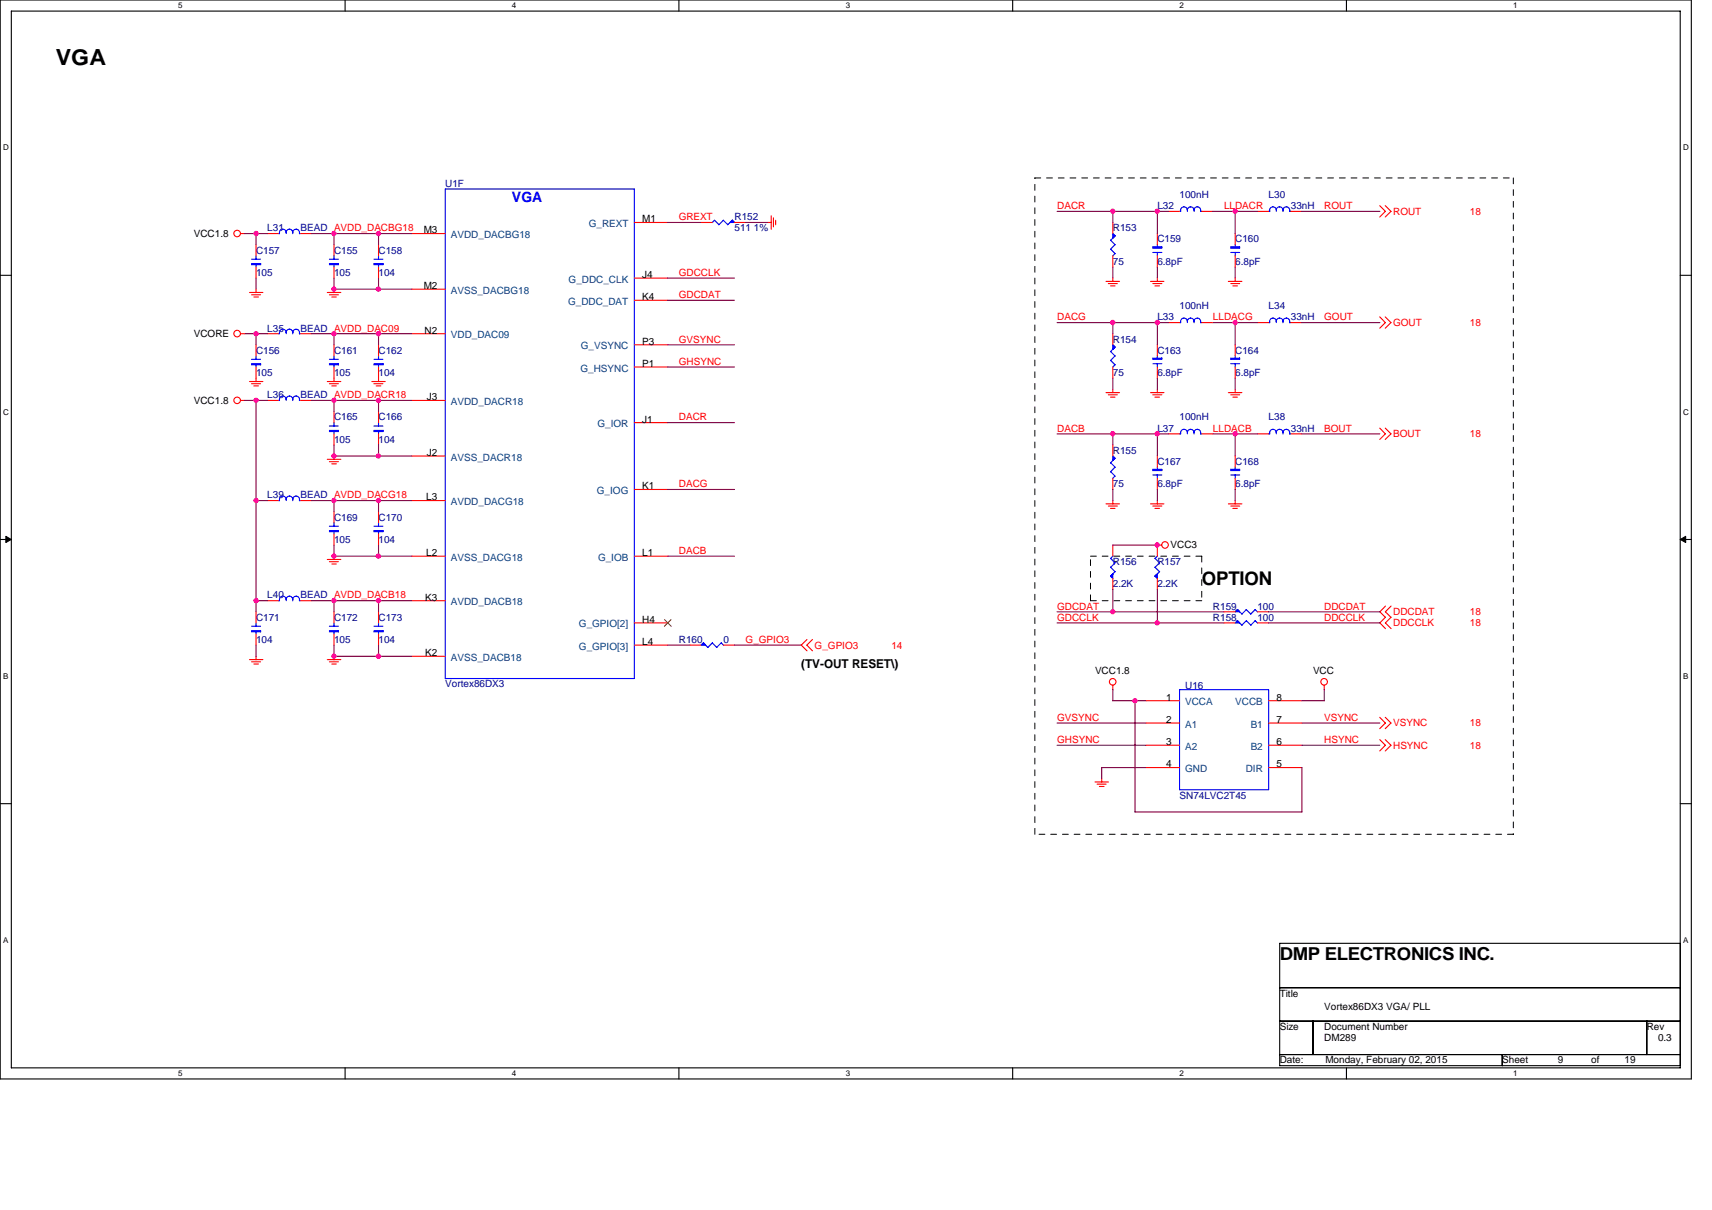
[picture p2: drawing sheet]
<svg xmlns="http://www.w3.org/2000/svg" width="297mm" height="210mm" viewBox="0 0 297 210" stroke-linecap="round" stroke-linejoin="round" font-family="sans-serif">
<path d="M0 0h293.5v187.2h-293.5zM2 1.9h289.5v183.4h-289.5z" fill="none" stroke="#000" stroke-width=".19"/>
<g fill="#fff">
<path d="M30.9 .2h.8v1.6h-.8z"/>
<path d="M30.9 185.5h.8v1.6h-.8z"/>
</g>
<path d="M59.9 0v1.9M59.9 185.3v1.9" fill="none" stroke="#000" stroke-width=".19"/>
<g fill="#fff">
<path d="M88.8 .2h.8v1.6h-.8z"/>
<path d="M88.8 185.5h.8v1.6h-.8z"/>
</g>
<path d="M117.8 0v1.9M117.8 185.3v1.9" fill="none" stroke="#000" stroke-width=".19"/>
<g fill="#fff">
<path d="M146.7 .2h.8v1.6h-.8z"/>
<path d="M146.7 185.5h.8v1.6h-.8z"/>
</g>
<path d="M175.7 0v1.9M175.7 185.3v1.9" fill="none" stroke="#000" stroke-width=".19"/>
<g fill="#fff">
<path d="M204.7 .2h.7v1.6h-.7z"/>
<path d="M204.7 185.5h.7v1.6h-.7z"/>
</g>
<path d="M233.6 0v1.9M233.6 185.3v1.9" fill="none" stroke="#000" stroke-width=".19"/>
<g fill="#fff">
<path d="M262.6 .2h.7v1.6h-.7z"/>
<path d="M262.6 185.5h.7v1.6h-.7z"/>
<path d="M.5 24.8h1v1.6h-1z"/>
<path d="M292 24.8h1v1.6h-1z"/>
<path d="M.5 70.7h1v1.5h-1z"/>
<path d="M292 70.7h1v1.5h-1z"/>
</g>
<path d="M0 47.8h2M291.5 47.8h2" fill="none" stroke="#000" stroke-width=".19"/>
<g fill="#fff">
<path d="M.5 116.5h.9v1.6h-.9z"/>
<path d="M292 116.5h.9v1.6h-.9z"/>
</g>
<path d="M0 93.6h2M291.5 93.6h2" fill="none" stroke="#000" stroke-width=".19"/>
<path d="M1 93.1l1 .5-1 .5zM291.5 93.6l1-.5v1z" fill="#000" stroke="#000" stroke-width=".17"/>
<g fill="#fff">
<path d="M.5 162.4h.9v1.5h-.9z"/>
<path d="M292 162.4h.9v1.5h-.9z"/>
</g>
<path d="M0 139.5h2M291.5 139.5h2M222 163.7h69.5v21.2h-69.5zM222 171.4h69.5M222 177.2h69.5M227.8 177.2v5.8M285.7 177.2v5.8M222 183h69.5M260.6 183v1.9" fill="none" stroke="#000" stroke-width=".19"/>
<path d="M179.6 30.9h83M262.6 30.9v113.9M189.2 96.5h19.3M208.5 96.5v7.7M189.2 104.2v-7.7M208.5 104.2h-19.3M179.6 144.8v-113.9M262.6 144.8h-83" fill="none" stroke="#000" stroke-width=".17" stroke-dasharray="1 1 1 1 1 1 1 1"/>
<g fill="none" stroke="#f00" stroke-width=".19">
<path d="M110.1 38.6h5.8M121.6 38.6h2M127.4 38.6h2M133.2 38.6h.6M133.8 37.4v2.4M134.2 37.8v1.6M134.6 38.2v.8M193.1 38.6v1.9M202.7 36.7h2M208.5 36.7h2M218.2 36.7h1.9M224 36.7h1.9"/>
<path d="M239.4 35.7l1 1-1 1M240.3 35.7l1 1-1 1M41.7 40.5h.8M41.7 57.9h.8M43.3 50.8h2.3M43.6 51.2h1.6M44 51.5h.8M44.4 42.5v1.9M44.4 46.3v2M44.4 50.2v.6M44.4 59.8v2M46.4 40.5h1.9"/>
<path d="M46.4 57.9h1.9M52.2 40.5h1.9M52.2 57.9h1.9M56.8 50.8h2.3M57.1 51.2h1.6M57.6 51.5h.8M58 42.5v1.9M58 46.3v2M58 50.2v.6M58 59.8v2M65.7 42.5v1.9M65.7 46.3v2"/>
<path d="M65.7 59.8v2M71.5 40.5h5.8M71.5 57.9h5.8M71.5 50.2h5.8M110.1 48.3h5.8M110.1 52.1h5.8M110.1 59.8h5.8M191.9 48.8h2.3M192.3 49.2h1.6M192.7 49.6h.8M193.1 44.4v1.9M193.1 48.3v.6"/>
<path d="M193.1 57.9v1.9M199.6 48.8h2.3M200 49.2h1.6M200.4 49.6h.8M200.8 40.5v2M200.8 44.4v1.9M200.8 48.3v.6M200.8 59.8v2M202.7 56h2M208.5 56h2M213.1 48.8h2.4M213.5 49.2h1.6"/>
<path d="M213.9 49.6h.8M214.3 40.5v2M214.3 44.4v1.9M214.3 48.3v.6M214.3 59.8v2M218.2 56h1.9M224 56h1.9M239.4 55l1 1-1 1M240.3 55l1 1-1 1M41.7 69.5h.8M43.3 66.2h2.3M43.6 66.6h1.6"/>
<path d="M44 67h.8M44.4 63.7v2.5M46.4 69.5h1.9M52.2 69.5h1.9M56.8 66.2h2.3M56.8 79.7h2.3M57.1 66.6h1.6M57.6 67h.8M58 63.7v2.5M58 71.4v1.9M58 75.3v1.9M58 79.1v.6"/>
<path d="M64.5 66.2h2.3M64.9 66.6h1.5M65.3 67h.8M65.7 63.7v2.5M65.7 71.4v1.9M65.7 75.3v1.9M71.5 69.5h5.8M71.5 79.1h5.8M110.1 63.7h5.8M110.1 73.3h5.8M191.9 68.1h2.3M192.3 68.5h1.6"/>
<path d="M192.7 68.9h.8M193.1 63.7v1.9M193.1 67.6v.6M193.1 77.2v1.9M199.6 68.1h2.3M200 68.5h1.6M200.4 68.9h.8M200.8 63.7v1.9M200.8 67.6v.6M200.8 79.1v2M202.7 75.3h2M208.5 75.3h2"/>
<path d="M213.1 68.1h2.4M213.5 68.5h1.6M213.9 68.9h.8M214.3 63.7v1.9M214.3 67.6v.6M214.3 79.1v2M218.2 75.3h1.9M224 75.3h1.9M239.4 74.3l1 1-1 1M240.3 74.3l1 1-1 1M46.4 86.9h1.9M52.2 86.9h1.9"/>
<path d="M56.8 97.1h2.3M57.1 80.1h1.6M57.1 97.5h1.6M57.6 80.5h.8M57.6 97.9h.8M58 88.8v1.9M58 92.6v2M58 96.5v.6M65.7 88.8v1.9M65.7 92.6v2M71.5 96.5h5.8M71.5 86.9h5.8"/>
<path d="M110.1 96.5h5.8M110.1 84.9h5.8M191.9 87.4h2.3M192.3 87.8h1.6M192.7 88.2h.8M193.1 83v1.9M193.1 86.9v.6M193.1 94.6v1.9M199.6 87.4h2.3M200 87.8h1.6M200.4 88.2h.8M200.8 83v1.9"/>
<path d="M200.8 86.9v.6M201.6 94.6h-.8v1.9M213.1 87.4h2.4M213.5 87.8h1.6M213.9 88.2h.8M214.3 83v1.9M214.3 86.9v.6M43.3 114.5h2.3M43.6 114.9h1.6M44 115.2h.8M44.4 106.2v1.9M44.4 110v2"/>
<path d="M44.4 113.9v.6M46.4 104.2h1.9M52.2 104.2h1.9M56.8 114.5h2.3M57.1 114.9h1.6M57.6 115.2h.8M58 106.2v1.9M58 110v2M58 113.9v.6M65.7 106.2v1.9M65.7 110v2M71.5 104.2h5.8"/>
<path d="M71.5 113.9h5.8M110.1 108.1h5.8M110.1 112h5.8M119.7 112h1.9M125.5 112h1.9M140 111l-1 1 1 .9M141 111l-1 1 1 .9M193.1 100.4v1.9M193.1 118.9v.8M200.8 100.4v1.9M212.4 108.1h1.9M212.4 106.2h1.9"/>
<path d="M218.2 108.1h1.9M218.2 106.2h1.9M229.8 118.9v.8M240.4 107.1l-1 1 1 1M240.4 105.2l-1 1 1 .9M241.4 107.1l-1 1 1 1M241.4 105.2l-1 1 1 .9M190 135.7h2.3M190.3 136.1h1.6M190.8 136.5h.8M191.2 135.1v.6M198.9 129.3h5.8"/>
<path d="M198.9 133.2h5.8M198.9 121.6h5.8M198.9 125.5h5.8M220.1 129.3h5.8M220.1 133.2h5.8M220.1 121.6h5.8M220.1 125.5h5.8M239.4 128.4l1 .9-1 1M239.4 124.5l1 1-1 .9M240.3 128.4l1 .9-1 1M240.3 124.5l1 1-1 .9"/>
<circle cx="41.1" cy="57.9" r=".57"/>
<circle cx="41.1" cy="40.5" r=".57"/>
<circle cx="41.1" cy="69.5" r=".57"/>
<circle cx="202.1" cy="94.6" r=".57"/>
<circle cx="193.1" cy="118.3" r=".57"/>
<circle cx="229.7" cy="118.3" r=".57"/>
</g>
<g fill="none" stroke="#00f" stroke-width=".19">
<path d="M77.3 32.8h32.8v85h-32.8zM123.6 38.6l.3-.4 .8 .8M125.5 38.2l.8 .8 .7-.8 .4 .4M125.5 38.2l-.8 .8M204.8 36.4a.58 .58 0 0 1 .6-.5 .58 .58 0 0 1 .6 .5M204.8 36.5v.2h-.2M206 36.4a.58 .58 0 0 1 .6-.5 .58 .58 0 0 1 .6 .5 .57 .57 0 0 1 .5-.5 .57 .57 0 0 1 .6 .5M206 36.4v.3M207.2 36.5v.2M208.3 36.7h.2M208.3 36.5v.2M220.3 36.4a.57 .57 0 0 1 .6-.5 .57 .57 0 0 1 .5 .5"/>
<path d="M220.3 36.5v.2h-.2M221.4 36.4a.58 .58 0 0 1 .6-.5 .58 .58 0 0 1 .6 .5 .58 .58 0 0 1 .6-.5 .58 .58 0 0 1 .6 .5M221.4 36.4v.3M222.6 36.5v.2M223.7 36.7h.3M223.8 36.5v.2M43.6 45h1.6M44.4 44.4v.6M44.4 45.9v.5M48.3 57.9h.2M48.3 40.5h.2M48.5 57.7a.58 .58 0 0 1 .6-.6 .58 .58 0 0 1 .6 .6"/>
<path d="M48.5 57.7v.2M49.7 57.7a.57 .57 0 0 1 .5-.6 .57 .57 0 0 1 .6 .6 .58 .58 0 0 1 .6-.6 .58 .58 0 0 1 .6 .6M49.7 40.3a.6 .6 0 0 0-.8-.5 .6 .6 0 0 0-.4 .8M49.7 40.3a.57 .57 0 0 1 .5-.5 .57 .57 0 0 1 .6 .5M49.7 40.3v.2M49.7 57.7v.2M50.8 40.3a.6 .6 0 0 1 .7-.5 .6 .6 0 0 1 .5 .8M50.8 40.3v.3M50.8 57.7v.2M51.9 57.9h.3M51.9 40.5h.3M52 57.7v.2"/>
<path d="M57.1 45h1.6M58 44.4v.6M58 45.9v.5M64.9 45h1.5M65.7 44.4v.6M65.7 45.9v.5M192.7 41.7l.8 .8M193.1 40.5l.4 .4M193.1 59.8l.4 .4M193.5 40.9l-.8 .8M193.5 42.5l-.8 .8 .8 .7M193.5 44l-.4 .4"/>
<path d="M200 43.8h1.6M200.8 42.4v.4M200.8 43.8v.6M204.8 55.8a.58 .58 0 0 1 .6-.6 .58 .58 0 0 1 .6 .6M204.8 55.8v.2h-.2M206 55.8a.58 .58 0 0 1 .6-.6 .58 .58 0 0 1 .6 .6 .57 .57 0 0 1 .5-.6 .57 .57 0 0 1 .6 .6M206 55.8v.2M207.2 55.8v.2M208.3 56h.2M208.3 55.8v.2M213.5 43.8h1.6M214.3 42.4v.4"/>
<path d="M214.3 43.8v.6M220.3 55.8a.57 .57 0 0 1 .6-.6 .57 .57 0 0 1 .5 .6M220.3 55.8v.2h-.2M221.4 55.8a.58 .58 0 0 1 .6-.6 .58 .58 0 0 1 .6 .6 .58 .58 0 0 1 .6-.6 .58 .58 0 0 1 .6 .6M221.4 55.8v.2M222.6 55.8v.2M223.7 56h.3M223.8 55.8v.2M43.6 62.4h1.6M44.4 61.8v.6M44.4 63.3v.4M48.3 69.5h.2"/>
<path d="M48.5 69.3a.58 .58 0 0 1 .6-.6 .58 .58 0 0 1 .6 .6M48.5 69.3v.2M49.7 69.3a.57 .57 0 0 1 .5-.6 .57 .57 0 0 1 .6 .6 .58 .58 0 0 1 .6-.6 .58 .58 0 0 1 .6 .6M49.7 69.3v.2M50.8 69.3v.2M51.9 69.5h.3M52 69.3v.2M57.1 73.9h1.6M57.1 62.4h1.6M58 61.8v.6M58 63.3v.4M58 73.3v.7"/>
<path d="M58 74.9v.4M64.9 73.9h1.5M64.9 62.4h1.5M65.7 61.8v.6M65.7 63.3v.4M65.7 73.3v.7M65.7 74.9v.4M192.7 61l.8 .8M193.1 79.1l.4 .4M193.5 79.5l-.8 .8M193.5 60.2l-.8 .8M193.5 61.8l-.8 .8 .8 .7"/>
<path d="M193.5 63.3l-.4 .4M200 63.1h1.6M200.8 61.7v.4M200.8 63.1v.6M204.8 75.1a.58 .58 0 0 1 .6-.6 .58 .58 0 0 1 .6 .6M204.8 75.1v.2h-.2M206 75.1a.58 .58 0 0 1 .6-.6 .58 .58 0 0 1 .6 .6 .57 .57 0 0 1 .5-.6 .57 .57 0 0 1 .6 .6M206 75.1v.2M207.2 75.1v.2M208.3 75.3h.2M208.3 75.1v.2M213.5 63.1h1.6"/>
<path d="M214.3 61.7v.4M214.3 63.1v.6M220.3 75.1a.57 .57 0 0 1 .6-.6 .57 .57 0 0 1 .5 .6M220.3 75.1v.2h-.2M221.4 75.1a.58 .58 0 0 1 .6-.6 .58 .58 0 0 1 .6 .6 .58 .58 0 0 1 .6-.6 .58 .58 0 0 1 .6 .6M221.4 75.1v.2M222.6 75.1v.2M223.7 75.3h.3M223.8 75.1v.2M49.7 86.7a.6 .6 0 0 0-.8-.6 .6 .6 0 0 0-.4 .8h-.2M49.7 86.7a.57 .57 0 0 1 .5-.6 .57 .57 0 0 1 .6 .6M49.7 86.7v.2"/>
<path d="M50.8 86.7a.6 .6 0 0 1 .7-.6 .6 .6 0 0 1 .5 .8M50.8 86.7v.2M51.9 86.9h.3M57.1 91.3h1.6M58 90.7v.6M58 92.3v.4M64.9 91.3h1.5M65.7 90.7v.6M65.7 92.3v.4M192.7 98.4l.8 .8M192.7 96.9l.8 .8M192.7 80.3l.8 .8"/>
<path d="M192.7 81.9l.8 .7M193.1 96.5l-.4 .4M193.5 81.1l-.8 .8M193.5 82.6l-.4 .4M193.5 99.2l-.8 .8 .4 .4M193.5 97.7l-.8 .7M200 82.4h1.6M200.4 98.4l.8 .8M200.4 96.9l.8 .8M200.8 81v.4M200.8 82.4v.6M200.8 96.5l-.4 .4"/>
<path d="M201.2 99.2l-.8 .8 .4 .4M201.2 97.7l-.8 .7M213.5 82.4h1.6M214.3 81v.4M214.3 82.4v.6M43.6 108.7h1.6M44.4 108.1v.6M44.4 109.6v.4M48.3 104.2h.2M49.7 104a.6 .6 0 0 0-.8-.5 .6 .6 0 0 0-.4 .8M49.7 104a.57 .57 0 0 1 .5-.5 .57 .57 0 0 1 .6 .5M49.7 104v.2"/>
<path d="M50.8 104a.6 .6 0 0 1 .7-.5 .6 .6 0 0 1 .5 .8M50.8 104v.3M51.9 104.2h.3M57.1 108.7h1.6M58 108.1v.6M58 109.6v.4M64.9 108.7h1.5M65.7 108.1v.6M65.7 109.6v.4M121.6 112l.5-.5 .7 .9M123.6 111.6l.8 .8M123.6 111.5l-.8 .9"/>
<path d="M125.5 112l-.3-.5-.8 .9M204.7 119.7h15.4v17.4h-15.4zM214.7 105.8l.8 .8M214.7 105.8l-.4 .4M216.2 107.7l.8 .8M216.2 105.8l.8 .8M216.3 107.7l-.8 .8-.8-.8-.4 .4M216.3 105.8l-.8 .8M217.8 105.8l.4 .4M217.8 105.8l-.8 .8M218.2 108.1l-.4-.4-.8 .8"/>
</g>
<g fill="#00f" stroke="#00f" stroke-width=".19">
<path d="M192.7 100l.4-.4v.8l-.4-.4 .4-.4z" fill-rule="evenodd"/>
<path d="M200.4 100l.4-.4v.8l-.4-.4 .4-.4z" fill-rule="evenodd"/>
<path d="M193.1 79.1l.4 .4-.4 .4 .4-.4-.4 .4z" fill-rule="evenodd"/>
<path d="M200 62.1v.3h1.6v-.3z" fill-rule="evenodd"/>
<path d="M193.1 40.5l.4 .4-.4 .4 .4-.4-.4 .4z" fill-rule="evenodd"/>
<path d="M200 81.4v.3h1.6v-.3z" fill-rule="evenodd"/>
<path d="M200 42.8v.3h1.6v-.3z" fill-rule="evenodd"/>
<path d="M213.5 81.4v.3h1.6v-.3z" fill-rule="evenodd"/>
<path d="M193.1 59.8l.4 .4-.4 .4 .4-.4-.4 .4z" fill-rule="evenodd"/>
<path d="M213.5 62.1v.3h1.6v-.3z" fill-rule="evenodd"/>
<path d="M213.5 42.8v.3h1.6v-.3z" fill-rule="evenodd"/>
<path d="M127.1 38.2l.3 .4h-.7z" fill-rule="evenodd"/>
<path d="M64.9 45.7v.2h1.5v-.2z" fill-rule="evenodd"/>
<path d="M64.9 74.7v.2h1.5v-.2z" fill-rule="evenodd"/>
<path d="M57.2 92.1v.2h1.5v-.2z" fill-rule="evenodd"/>
<path d="M43.7 45.7v.2h1.5v-.2z" fill-rule="evenodd"/>
<path d="M64.9 109.5v.1h1.5v-.1z" fill-rule="evenodd"/>
<path d="M64.9 92.1v.2h1.5v-.2z" fill-rule="evenodd"/>
<path d="M43.7 63.1v.2h1.5v-.2z" fill-rule="evenodd"/>
<path d="M43.7 109.5v.1h1.5v-.1z" fill-rule="evenodd"/>
<path d="M57.2 63.1v.2h1.5v-.2z" fill-rule="evenodd"/>
<path d="M57.2 45.7v.2h1.5v-.2z" fill-rule="evenodd"/>
<path d="M121.6 112l.4-.4 .4 .4-.4-.4 .4 .4z" fill-rule="evenodd"/>
<path d="M57.2 109.5v.1h1.5v-.1z" fill-rule="evenodd"/>
<path d="M57.2 74.7v.2h1.5v-.2z" fill-rule="evenodd"/>
<path d="M64.9 63.1v.2h1.5v-.2z" fill-rule="evenodd"/>
<path d="M214.7 107.7l.4 .4h-.8l.4-.4 .4 .4z" fill-rule="evenodd"/>
<path d="M214.3 106.2l.4-.4 .4 .4-.4-.4 .4 .4z" fill-rule="evenodd"/>
</g>
<path d="M115.3 107.5l1.2 1.2M116.4 107.5l-1.1 1.2" fill="none" stroke="#804000" stroke-width=".17"/>
<g fill="none" stroke="#800040" stroke-width=".19">
<path d="M115.8 38.6h5.8M129.3 38.6h3.9M183.4 36.7h19.3M193.1 36.7v1.9M200.8 36.7v3.8M210.4 36.7h7.8M214.3 36.7v3.8M225.9 36.7h13.5M42.5 40.5h3.9M42.5 57.9h3.9M44.4 40.5v2M44.4 48.2v2"/>
<path d="M44.4 57.9v1.9M54.1 40.5h17.4M54.1 57.9h17.4M58 40.5v2M58 48.2v2h13.5M58 57.9v1.9M65.7 40.5v2M65.7 48.2v2M65.7 57.9v1.9M115.8 59.8h11.6M115.8 52.1h11.6M115.8 48.3h11.6"/>
<path d="M183.4 56h19.3M193.1 46.3v2M193.1 56v1.9M200.8 46.3v2M200.8 56v3.8M210.4 56h7.8M214.3 46.3v2M214.3 56v3.8M225.9 56h13.5M42.5 69.5h3.9M44.4 69.5v36.7M54.1 69.5h17.4"/>
<path d="M58 69.5v1.9M58 77.2v1.9h13.5M65.7 69.5v1.9M65.7 77.2v1.9M115.8 73.3h11.6M115.8 63.7h11.6M183.4 75.3h19.3M193.1 65.6v2M193.1 75.3v1.9M200.8 65.6v2M200.8 75.3v3.8M210.4 75.3h7.8"/>
<path d="M214.3 65.6v2M214.3 75.3v3.8M225.9 75.3h13.5M44.4 86.9h2M54.1 86.9h17.4M58 94.6l-.1 1.9h13.6M58 86.8v2M65.7 86.8v2M65.7 94.6v1.9M115.8 96.5h11.6M115.8 84.9h11.6M193.1 94.6h7.7"/>
<path d="M193.1 84.9v2M200.8 84.9v2M214.3 84.9v2M44.4 104.2h2M44.4 111.9v2M54.1 104.2h17.4M58 104.2v2M58 111.9v2h13.5M65.7 104.2v2M65.7 111.9v2M115.8 112h3.9M127.4 112h11.6"/>
<path d="M183.4 108.1h29M183.4 106.2h29M193.1 102.3v3.9M193.1 119.7v1.9h5.8M200.8 102.3v5.8M220.1 108.1h19.3M220.1 106.2h19.3M229.8 119.7v1.9h-3.9M183.4 129.3h15.5M183.4 125.5h15.5M191.1 133.2h7.8M191.2 133.2v1.9"/>
<path d="M196.9 121.6v19.3h29v-7.7M225.9 129.3h13.5M225.9 125.5h13.5"/>
</g>
<g fill="#f0f" stroke="#f0f" stroke-width=".19">
<circle cx="57.9" cy="40.5" r=".38"/>
<circle cx="44.4" cy="40.5" r=".38"/>
<circle cx="65.7" cy="40.5" r=".38"/>
<circle cx="65.7" cy="50.2" r=".38"/>
<circle cx="57.9" cy="50.2" r=".38"/>
<circle cx="44.4" cy="57.9" r=".38"/>
<circle cx="57.9" cy="57.9" r=".38"/>
<circle cx="65.7" cy="57.9" r=".38"/>
<circle cx="44.4" cy="69.5" r=".38"/>
<circle cx="65.7" cy="69.5" r=".38"/>
<circle cx="57.9" cy="69.5" r=".38"/>
<circle cx="65.7" cy="79.1" r=".38"/>
<circle cx="57.9" cy="79.1" r=".38"/>
<circle cx="44.4" cy="86.9" r=".38"/>
<circle cx="57.9" cy="86.9" r=".38"/>
<circle cx="65.7" cy="86.9" r=".38"/>
<circle cx="65.7" cy="96.5" r=".38"/>
<circle cx="57.9" cy="96.5" r=".38"/>
<circle cx="57.9" cy="104.2" r=".38"/>
<circle cx="44.4" cy="104.2" r=".38"/>
<circle cx="65.7" cy="104.2" r=".38"/>
<circle cx="65.7" cy="113.9" r=".38"/>
<circle cx="57.9" cy="113.9" r=".38"/>
<circle cx="200.8" cy="108.1" r=".38"/>
<circle cx="193.1" cy="106.2" r=".38"/>
<circle cx="200.8" cy="94.6" r=".38"/>
<circle cx="214.3" cy="36.7" r=".38"/>
<circle cx="200.8" cy="36.7" r=".38"/>
<circle cx="214.3" cy="56" r=".38"/>
<circle cx="200.8" cy="56" r=".38"/>
<circle cx="200.8" cy="75.3" r=".38"/>
<circle cx="214.3" cy="75.3" r=".38"/>
<circle cx="193.1" cy="75.3" r=".38"/>
<circle cx="193.1" cy="56" r=".38"/>
<circle cx="193.1" cy="36.7" r=".38"/>
<circle cx="196.9" cy="121.6" r=".38"/>
</g>
<text font-size="3.9" x="9.7" y="11.3">VGA</text>
<text font-size="3.3" x="208.5" y="101.5">OPTION</text>
<text font-size="3.1" x="222" y="166.6">DMP ELECTRONICS INC.</text>
<text font-size="2.5" fill="#00f" x="88.8" y="35.1">VGA</text>
<text font-size="2.1" x="139" y="115.9">(TV-OUT RESET\)</text>
<g font-size="1.7" fill="#000080">
<text x="77.3" y="32.4">U1F</text>
<text x="204.7" y="34.4">100nH</text>
<text x="220.1" y="34.4">L30</text>
<text x="46.4" y="40.2">L31</text>
<text x="52.2" y="40.2">BEAD AVDD_DACBG18</text>
<text x="127.4" y="38.2">R152</text>
<text x="127.4" y="40.2">511 1%</text>
<text x="193.1" y="40.2">R153</text>
<text x="200.8" y="36.3">L32</text>
<text x="224" y="36.3">33nH</text>
<text x="44.4" y="44">C157</text>
<text x="44.4" y="47.9">105</text>
<text x="58" y="44">C155</text>
<text x="58" y="47.9">105</text>
<text x="65.7" y="44">C158</text>
<text x="65.7" y="47.9">104</text>
<text x="193.1" y="45.9">75</text>
<text x="200.8" y="42.1">C159</text>
<text x="200.8" y="45.9">6.8pF</text>
<text x="214.3" y="42.1">C160</text>
<text x="214.3" y="45.9">6.8pF</text>
<text x="204.7" y="53.7">100nH</text>
<text x="220.1" y="53.7">L34</text>
<text x="46.4" y="57.5">L35</text>
<text x="52.2" y="57.5">BEAD AVDD_DAC09</text>
<text x="193.1" y="59.5">R154</text>
<text x="200.8" y="55.6">L33</text>
<text x="224" y="55.6">33nH</text>
<text x="44.4" y="61.4">C156</text>
<text x="44.4" y="65.2">105</text>
<text x="58" y="61.4">C161</text>
<text x="58" y="65.2">105</text>
<text x="65.7" y="61.4">C162</text>
<text x="65.7" y="65.2">104</text>
<text x="193.1" y="65.2">75</text>
<text x="200.8" y="61.4">C163</text>
<text x="200.8" y="65.2">6.8pF</text>
<text x="214.3" y="61.4">C164</text>
<text x="214.3" y="65.2">6.8pF</text>
<text x="46.4" y="69.1">L36</text>
<text x="52.2" y="69.1">BEAD AVDD_DACR18</text>
<text x="58" y="73">C165</text>
<text x="58" y="76.8">105</text>
<text x="65.7" y="73">C166</text>
<text x="65.7" y="76.8">104</text>
<text x="200.8" y="74.9">L37</text>
<text x="204.7" y="73">100nH</text>
<text x="220.1" y="73">L38</text>
<text x="224" y="74.9">33nH</text>
<text x="193.1" y="78.8">R155</text>
<text x="200.8" y="80.7">C167</text>
<text x="214.3" y="80.7">C168</text>
<text x="46.4" y="86.5">L39</text>
<text x="52.2" y="86.5">BEAD AVDD_DACG18</text>
<text x="193.1" y="84.5">75</text>
<text x="200.8" y="84.5">6.8pF</text>
<text x="214.3" y="84.5">6.8pF</text>
<text x="58" y="90.3">C169</text>
<text x="58" y="94.2">105</text>
<text x="65.7" y="90.3">C170</text>
<text x="65.7" y="94.2">104</text>
<text x="193.1" y="98.1">R156</text>
<text x="193.1" y="101.9">2.2K</text>
<text x="200.8" y="98.1">R157</text>
<text x="200.8" y="101.9">2.2K</text>
<text x="44.4" y="107.7">C171</text>
<text x="46.4" y="103.8">L40</text>
<text x="52.2" y="103.8">BEAD AVDD_DACB18</text>
<text x="58" y="107.7">C172</text>
<text x="65.7" y="107.7">C173</text>
<text x="210.5" y="107.7">R158</text>
<text x="210.5" y="105.8">R159</text>
<text x="218.2" y="107.7">100</text>
<text x="218.2" y="105.8">100</text>
<text x="44.4" y="111.6">104</text>
<text x="58" y="111.6">105</text>
<text x="65.7" y="111.6">104</text>
<text x="117.8" y="111.6">R160</text>
<text x="125.5" y="111.6">0</text>
<text x="77.3" y="119.3">Vortex86DX3</text>
<text x="205.6" y="119.5">U16</text>
<text x="204.7" y="138.6">SN74LVC2T45</text>
</g>
<g font-size="1.7">
<text x="33.6" y="41.1">VCC1.8</text>
<text x="73.5" y="40.5">M3</text>
<text x="111.4" y="38.6">M1</text>
<text x="73.5" y="50.2">M2</text>
<text x="111.4" y="48.2">J4</text>
<text x="111.4" y="52.1">K4</text>
<text x="33.6" y="58.5">VCORE</text>
<text x="73.7" y="57.9">N2</text>
<text x="111.4" y="59.8">P3</text>
<text x="111.4" y="63.7">P1</text>
<text x="33.6" y="70.1">VCC1.8</text>
<text x="74.1" y="69.5">J3</text>
<text x="111.4" y="73.3">J1</text>
<text x="74.1" y="79.1">J2</text>
<text x="74" y="86.8">L3</text>
<text x="111.4" y="84.9">K1</text>
<text x="203.1" y="95.2">VCC3</text>
<text x="74" y="96.5">L2</text>
<text x="111.4" y="96.5">L1</text>
<text x="73.8" y="104.2">K3</text>
<text x="73.8" y="113.9">K2</text>
<text x="111.4" y="108.1">H4</text>
<text x="111.4" y="111.9">L4</text>
<text x="190" y="117">VCC1.8</text>
<text x="227.8" y="117">VCC</text>
<text x="202.3" y="121.6">1</text>
<text x="202.3" y="125.5">2</text>
<text x="221.5" y="121.6">8</text>
<text x="221.5" y="125.5">7</text>
<text x="202.3" y="129.3">3</text>
<text x="221.5" y="129.3">6</text>
<text x="202.3" y="133.2">4</text>
<text x="221.5" y="133.2">5</text>
<text x="222" y="173">Title</text>
<text x="222" y="178.8">Size</text>
<text x="229.8" y="175.3">Vortex86DX3 VGA/ PLL</text>
<text x="229.8" y="178.8">Document Number</text>
<text x="285.7" y="178.8">Rev</text>
<text x="222" y="184.6">Date:</text>
<text x="229.8" y="180.7">DM289</text>
<text x="230" y="184.6">Monday, February 02, 2015</text>
<text x="260.6" y="184.6">Sheet</text>
<text x="270.3" y="184.6">9</text>
<text x="276.1" y="184.6">of</text>
<text x="281.9" y="184.6">19</text>
<text x="287.7" y="180.7">0.3</text>
</g>
<g font-size="1.7" fill="#004080">
<text x="78.2" y="41.3">AVDD_DACBG18</text>
<text x="102.1" y="39.4">G_REXT</text>
<text x="78.2" y="51">AVSS_DACBG18</text>
<text x="98.6" y="52.9">G_DDC_DAT</text>
<text x="98.7" y="49">G_DDC_CLK</text>
<text x="78.2" y="58.7">VDD_DAC09</text>
<text x="100.7" y="64.5">G_HSYNC</text>
<text x="100.8" y="60.6">G_VSYNC</text>
<text x="78.2" y="70.3">AVDD_DACR18</text>
<text x="103.7" y="74.1">G_IOR</text>
<text x="78.2" y="79.9">AVSS_DACR18</text>
<text x="78.2" y="87.7">AVDD_DACG18</text>
<text x="103.6" y="85.7">G_IOG</text>
<text x="78.2" y="97.3">AVSS_DACG18</text>
<text x="103.8" y="97.3">G_IOB</text>
<text x="78.2" y="105">AVDD_DACB18</text>
<text x="100.5" y="108.9">G_GPIO[2]</text>
<text x="100.5" y="112.7">G_GPIO[3]</text>
<text x="78.2" y="114.7">AVSS_DACB18</text>
<text x="205.6" y="122.4">VCCA</text>
<text x="214.3" y="122.4">VCCB</text>
<text x="205.6" y="130.1">A2</text>
<text x="205.6" y="126.3">A1</text>
<text x="217" y="130.1">B2</text>
<text x="217" y="126.3">B1</text>
<text x="205.6" y="134">GND</text>
<text x="216.2" y="134">DIR</text>
</g>
<g font-size="1.7" fill="#f00">
<text x="117.8" y="38.2">GREXT</text>
<text x="183.4" y="36.3">DACR</text>
<text x="212.4" y="36.3">LLDACR</text>
<text x="229.8" y="36.3">ROUT</text>
<text x="241.7" y="37.3">ROUT</text>
<text x="255" y="37.3">18</text>
<text x="117.8" y="47.9">GDCCLK</text>
<text x="117.8" y="51.7">GDCDAT</text>
<text x="117.8" y="59.5">GVSYNC</text>
<text x="183.4" y="55.6">DACG</text>
<text x="210.5" y="55.6">LLDACG</text>
<text x="229.8" y="55.6">GOUT</text>
<text x="241.7" y="56.6">GOUT</text>
<text x="255" y="56.6">18</text>
<text x="117.8" y="63.3">GHSYNC</text>
<text x="117.8" y="73">DACR</text>
<text x="183.4" y="74.9">DACB</text>
<text x="210.5" y="74.9">LLDACB</text>
<text x="229.8" y="74.9">BOUT</text>
<text x="241.7" y="75.9">BOUT</text>
<text x="255" y="75.9">18</text>
<text x="117.8" y="84.5">DACG</text>
<text x="117.8" y="96.1">DACB</text>
<text x="183.4" y="105.8">GDCDAT</text>
<text x="183.4" y="107.7">GDCCLK</text>
<text x="229.8" y="105.8">DDCDAT</text>
<text x="229.8" y="107.7">DDCCLK</text>
<text x="241.7" y="106.7">DDCDAT</text>
<text x="255" y="106.7">18</text>
<text x="129.4" y="111.6">G_GPIO3</text>
<text x="141.3" y="112.5">G_GPIO3</text>
<text x="154.7" y="112.5">14</text>
<text x="241.7" y="108.7">DDCCLK</text>
<text x="255" y="108.7">18</text>
<text x="183.4" y="125.1">GVSYNC</text>
<text x="229.8" y="125.1">VSYNC</text>
<text x="183.4" y="128.9">GHSYNC</text>
<text x="229.8" y="128.9">HSYNC</text>
<text x="241.7" y="129.9">HSYNC</text>
<text x="241.7" y="126">VSYNC</text>
<text x="255" y="129.9">18</text>
<text x="255" y="126">18</text>
</g>
<g font-size="1.4">
<text x="30.9" y="1.5">5</text>
<text x="88.8" y="1.5">4</text>
<text x="146.7" y="1.5">3</text>
<text x="204.7" y="1.5">2</text>
<text x="262.6" y="1.5">1</text>
<text x=".5" y="26.1">D</text>
<text x="292" y="26.1">D</text>
<text x=".5" y="71.9">C</text>
<text x="292" y="71.9">C</text>
<text x=".5" y="117.8">B</text>
<text x="292" y="117.8">B</text>
<text x=".5" y="163.6">A</text>
<text x="292" y="163.6">A</text>
<text x="30.9" y="186.8">5</text>
<text x="88.8" y="186.8">4</text>
<text x="146.7" y="186.8">3</text>
<text x="204.7" y="186.8">2</text>
<text x="262.6" y="186.8">1</text>
</g>
</svg>
